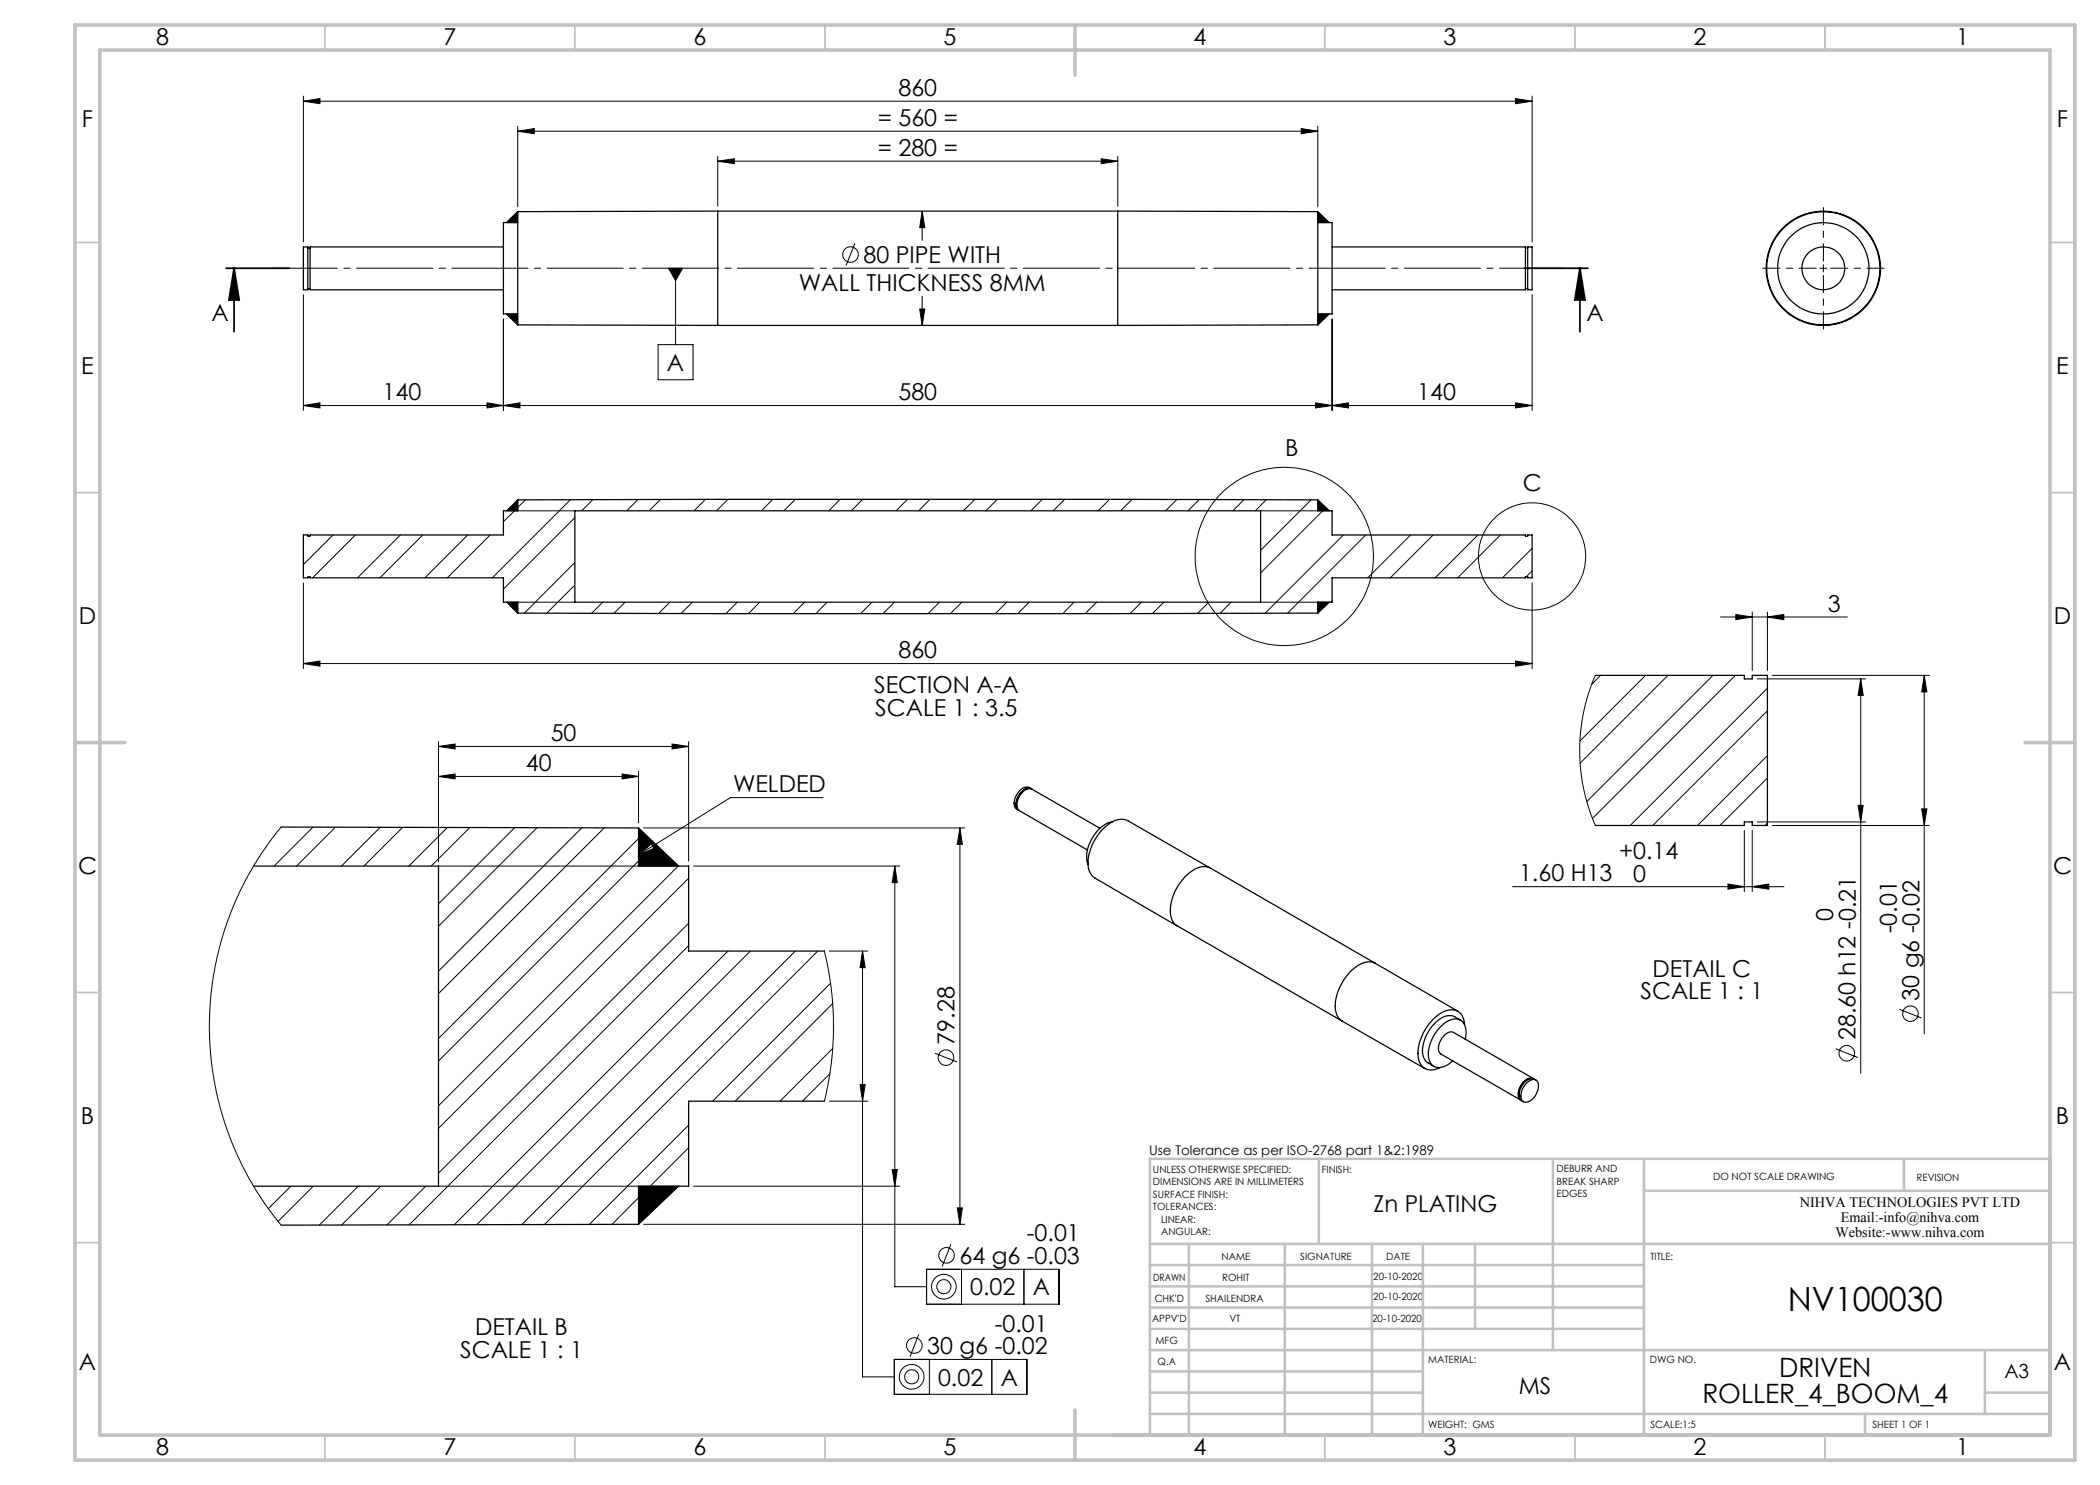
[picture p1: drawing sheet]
<svg xmlns="http://www.w3.org/2000/svg" width="420mm" height="297mm" viewBox="0 0 420 297" stroke-linecap="round" stroke-linejoin="round" font-family="sans-serif">
<g fill="none" stroke="#000" stroke-width=".2">
<path d="M60.7 19.2v29.2M303.1 19.7l3.3 .5-3.3 .5zM306.4 19.2v29.2M60.7 20.2l3.3-.5v1zM60.7 20.2h245.7M103.5 26.2l3.4-.5v1zM103.5 25.2v16.1M103.5 26.2h160.1M143.5 32.2l3.4-.5v1zM143.5 31.3v9.9M143.5 32.2h80.1M220.2 31.7l3.4 .5-3.4 .5z"/>
<path d="M223.6 31.3v9.9M260.2 25.7l3.4 .5-3.4 .5zM263.6 25.2v16.1M60.7 58.9v23.2M101.3 44.5l2.2-2.2v2.2zM103.5 42.3l-2.2 2.2M133.7 53.7h2.8l-1.4 2.4zM135.1 53.7v15.2M171 48.7l-1.8 4.4M184.4 42.2l.6 3.3h-1.1zM184.4 42.2v5.9M184.4 59.3v5.8"/>
<path d="M263.6 42.3l2.3 2.2h-2.3zM263.6 42.3l2.3 2.2M306.4 58.9v23.2M364 53.7h1.4M364.7 52.9v1.5M100.7 63.8v18.3M101.3 62.8h2.2v2.2zM101.3 62.8l2.2 2.2M131.6 68.9h7v7h-7zM183.9 61.8h1.1l-.6 3.3zM263.6 62.8h2.3l-2.3 2.2zM265.9 62.8l-2.3 2.2"/>
<path d="M266.4 63.8v18.3M60.7 81.1l3.3-.5v1zM60.7 81.1h245.7M97.4 80.6l3.3 .5-3.3 .5zM100.7 81.1l3.3-.5v1zM103.5 100v2.2h-2.1zM103.5 100l-2.1 2.2M105.1 100l-1.6 1.5M114.1 99.9l-15.6 15.7M118.6 99.9l-2.3 2.3M127.6 99.9l-2.3 2.3M132.1 99.9l-2.3 2.3"/>
<path d="M141.1 99.9l-2.3 2.3M145.6 99.9l-2.3 2.3M154.6 99.9l-2.3 2.3M159.1 99.9l-2.3 2.3M168 99.9l-2.2 2.3M172.5 99.9l-2.2 2.3M181.5 99.9l-2.3 2.3M186 99.9l-2.3 2.3M195 99.9l-2.3 2.3M199.5 99.9l-2.3 2.3M208.5 99.9l-2.3 2.3M212.9 99.9l-2.3 2.3"/>
<path d="M221.9 99.9l-2.3 2.3M226.4 99.9l-2.3 2.3M235.4 99.9l-2.3 2.3M239.9 99.9l-2.3 2.3M248.8 99.9l-2.2 2.3M253.3 99.9l-2.2 2.3M262.2 100l-10.1 10.1M263.1 80.6l3.3 .5-3.3 .5zM263.6 100l2.3 2.2h-2.3zM263.6 100l2.3 2.2M266.4 81.1l3.3-.5v1zM303.1 80.6l3.3 .5-3.3 .5z"/>
<path d="M60.7 116.6v17.1M66.6 107l-5.9 5.9M71.1 107l-8.6 8.6M80.1 107l-8.6 8.6M84.6 107l-8.6 8.6M93.6 107l-8.6 8.6M98 107l-8.5 8.6M102.9 102.2l-2.2 2.1M103.5 102.2h11.5M115 112.5l-10.1 10.1M115 103.5l-14.3 14.3M115 117l-5.6 5.6"/>
<path d="M252.1 102.2h11.5M264.5 102.2l-12.4 12.4M268.7 107l-15.7 15.7M273.2 107l-15.7 15.6M282.1 107l-8.6 8.6M286.6 107l-8.5 8.6M295.6 107l-8.6 8.6M300.1 107l-8.6 8.6M305.1 115.5l-.1 .1M306.4 116.6v17.1M306.4 109.7l-5.9 5.9M306.4 114.2l-1.2 1.2"/>
<path d="M60.7 132.7l3.3-.5v1zM60.7 132.7h245.7M101.4 120.4h2.1v2.2zM101.4 120.4l2.1 2.2M103.5 120.4h11.5M120.5 120.4l-2.2 2.3M125 120.4l-2.2 2.3M134 120.4l-2.3 2.3M138.5 120.4l-2.3 2.3M147.5 120.4l-2.3 2.3M151.9 120.4l-2.2 2.3M160.9 120.4l-2.3 2.3"/>
<path d="M165.4 120.4l-2.2 2.3M174.4 120.4l-2.3 2.3M178.9 120.4l-2.3 2.3M187.9 120.4l-2.3 2.3M192.4 120.4l-2.3 2.3M201.4 120.4l-2.3 2.3M205.8 120.4l-2.2 2.3M214.8 120.4l-2.3 2.3M219.3 120.4l-2.3 2.3M228.3 120.4l-2.3 2.3M232.8 120.4l-2.3 2.3M241.8 120.4l-2.3 2.3"/>
<path d="M246.2 120.4l-2.2 2.3M252.1 120.4h11.5M263.6 120.4h2.3l-2.3 2.2zM265.9 120.4l-2.3 2.2M303.1 132.2l3.3 .5-3.3 .5zM319.1 135.1l-1.4 3.5-.9 3.4-.6 3.6-.3 3 .1 3.7 .5 4.3 .8 3.7 1.8 4.8M320.1 135.1l-1.8 1.8M329.1 135.1l-13.1 13.1M333.6 135.1l-17.6 17.5M342.6 135.1l-25.2 25.2M344.1 123.4h25.4M347.1 135.1l-28.6 28.6"/>
<path d="M347.2 122.9l3.2 .5-3.2 .5zM350.4 122.4v11.7M351.5 135.8h21.6M353.5 123.4l3.3-.5v1zM353.5 122.4v11.7M353.5 137.7l-27.5 27.4M354.5 135.1h31.4M372.1 135.8v78.9M372.1 135.8l.5 3.3h-1zM384.8 135.1v71.6M384.8 135.1l.6 3.3h-1zM87.7 155.3l3.3-.5v1z"/>
<path d="M87.7 149.3l3.3-.5v1zM87.7 148.3v23.9M87.7 155.3h40M87.7 149.3h50M124.4 154.8l3.3 .5-3.3 .5zM127.7 154.3v10.3M134.4 148.8l3.3 .5-3.3 .5zM137.7 148.3v23.9M164.6 159.5h-18.5l-18.4 11.5M353.5 151.1l-14 14M353.5 142.2l-22.9 22.9M353.5 155.6l-9.5 9.5"/>
<path d="M56.2 165.4l-3.7 4.9-2.4 4-2.2 4.2-2.3 5.4-1.4 4.5-1.2 5-.8 5.4-.3 5.2 .1 5.1 .6 5.8 1.1 5.4 1.7 5.8 2 4.9 2.6 5 2.9 4.7 3.3 4.3M62.6 165.4l-7.8 7.8M67.1 165.4l-7.8 7.8M76.1 165.4l-7.8 7.8M80.5 165.4l-7.7 7.8M87.7 173.2h40M89.5 165.5l-7.7 7.7M94 165.5l-7.7 7.7M102.9 165.5l-15.2 15.3M107.4 165.5l-19.7 19.7M116.4 165.6l-28.7 28.6M120.9 165.6l-33.2 33.1"/>
<path d="M127.7 171l2.5-2.2 .6 .9zM127.7 165.6l8 7.6h-8zM127.7 165.6l8 7.6M127.7 167.7l-40 40M127.7 172.2l-40 40M128.7 165.6h64.3M135.6 173.2l-47.9 48M137.7 175.6l-50 50.1M138.7 173.2h41.3M179 173.2l.5 3.3h-1.1zM179 173.2v84.1h6.3M192 165.6v79.3"/>
<path d="M192 165.6l.5 3.3h-1zM302.5 177.3h54.3M345.6 176.8l3.3 .5-3.3 .5zM348.9 166.1v12.2M350.4 177.3l3.4-.5v1zM350.4 166.1v12.2M351.5 164.4h21.6M353.5 164.6l-.5 .5M354.5 165.1h31.4M371.6 161.1h1l-.5 3.3zM384.4 161.8h1l-.6 3.3zM137.7 184.6l-50 50"/>
<path d="M137.7 189.1l-55.9 55.9M145.6 190.2l-54.8 54.8M150.1 190.2l-54.7 54.7M159.1 190.2l-54.7 54.7M163.5 190.2l-54.6 54.7M164.9 190.2l1.2 6.4 .6 6.7v3.8l-.3 4.4-.5 3.9-1 4.8M165.9 190.2h7.6M166.1 196.6l-23.6 23.6M172.5 190.2l.5 3.3h-1zM172.5 190.2v85.2h6.4M166 214.7l-5.5 5.5M166.5 209.7l-10.5 10.5"/>
<path d="M166.5 200.7l-19.5 19.5M172 216.9h1l-.5 3.3zM187 210.6l4.4 1.8M367.1 209.8l4.5 1.7M379.9 201.9l4.4 1.7M58.2 237.2l-4.5 4.5M62.7 237.2l-7.1 7.1M71.6 237.2l-7.7 7.8M76.1 237.2l-7.8 7.8M85.1 237.2l-7.7 7.8M87.7 237.2h40M127.7 237.2h8l-8 7.7z"/>
<path d="M127.7 239.5l-5.3 5.4M135.7 237.2l-8 7.7M137.7 225l-19.8 19.9M137.7 229.5l-7.7 7.7M138.7 237.2h41.3M165.9 220.2h7.6M178.4 233.9h1.1l-.5 3.3zM128.7 244.9h64.3M185.3 253.9h26.5v6.9h-26.5zM190.2 248.8l-1.8 4.5M191.5 241.6h1l-.5 3.3zM192.3 253.9v6.9"/>
<path d="M204.8 253.9v6.9M178.9 271.9h26.5v7h-26.5zM183.8 266.9l-1.8 4.4M185.9 271.9v7M198.4 271.9v7"/>
<circle cx="170.1" cy="50.9" r="1.56"/>
<circle cx="256.9" cy="111.3" r="17.8"/>
<circle cx="306.4" cy="111.3" r="10.7"/>
<circle cx="189.2" cy="211.5" r="1.55"/>
<circle cx="369.3" cy="210.6" r="1.55"/>
<circle cx="382.1" cy="202.7" r="1.55"/>
<circle cx="188.8" cy="257.3" r="1.42"/>
<circle cx="188.8" cy="257.3" r="2.47"/>
<circle cx="189.3" cy="251.1" r="1.56"/>
<circle cx="182.3" cy="275.4" r="1.42"/>
<circle cx="182.4" cy="275.4" r="2.47"/>
<circle cx="182.9" cy="269.1" r="1.56"/>
</g>
<path d="M45.2 53.7h12.7M46.8 53.7l1 6.3h-2zM46.8 53.7v12.7M304.9 53.7h12.7M316 53.7l1 6.3h-2zM316 53.7v12.7" fill="none" stroke="#000" stroke-width=".35"/>
<path d="M54.4 53.6h258.6" fill="none" stroke="#000" stroke-width=".2" stroke-dasharray="15.2 1.3 1.3 1.3" stroke-dashoffset="2.1"/>
<path d="M363.3 53.6h-10.8M364.7 52.2v-10.7M364.7 55.1v10.7M366.1 53.6h10.7" fill="none" stroke="#000" stroke-width=".2" stroke-dasharray="15.2 1.3 1.3 1.3" stroke-dashoffset="11.8"/>
<g fill="none" stroke="#c0c0c0" stroke-width=".35">
<path d="M65 5v5M115 5v5M165 5v5M265 5v5M315 5v5M365 5v5M15 48.5h5M410 48.5h5M15 98.5h5M410 98.5h5M15 198.5h5M410 198.5h5"/>
<path d="M15 248.5h5M410 248.5h5M65 287v5M115 287v5M165 287v5M265 287v5M315 287v5M365 287v5"/>
</g>
<g fill="none" stroke="#c0c0c0" stroke-width=".5">
<path d="M263.8 231.8v17M310.6 231.8v38.2M328.8 231.8v55.2M328.8 238.2h81.2M380.8 231.8v6.4M410 231.8h-180v55.2M230 248.8h180M230 257.3h98.8M230 253h98.8M237.8 248.8v38.2M257 248.8v38.2M274.4 248.8v38.2"/>
<path d="M284.6 248.8v38.2M295 248.8v17M230 265.8h98.8M230 261.5h98.8M230 278.5h54.6M230 274.3h54.6M230 270h180M397 278.5h13M397 270v12.8M230 282.8h180M373 282.8v4.2"/>
</g>
<path d="M15 5h400v287h-400zM20 10h390v277h-390zM215 5v10M15 148.5h10M405 148.5h10M215 282v10" fill="none" stroke="#c0c0c0" stroke-width=".7"/>
<g fill="#000">
<path d="M133.7 53.7l1.4 2.4 1.4-2.4zM101.3 44.5h2.2v-2.2zM101.3 62.8h2.2v2.2zM263.6 42.3v2.2h2.3zM263.6 62.8h2.3l-2.3 2.2zM263.6 100v2.2h2.3zM263.6 120.4h2.3l-2.3 2.2zM101.4 102.2h2.1v-2.2zM101.4 120.4h2.1v2.2zM127.7 171l2.5-2.2 .6 .9zM127.7 165.6v7.6h8zM127.7 237.2h8l-8 7.7z"/>
<path d="M184.4 42.2l.6 3.3h-1.1zM183.9 61.8h1.1l-.6 3.3zM143.5 32.2l3.4-.5v1zM220.2 31.7l3.4 .5-3.4 .5zM103.5 26.2l3.4-.5v1zM260.2 25.7l3.4 .5-3.4 .5zM60.7 20.2l3.3-.5v1zM303.1 19.7l3.3 .5-3.3 .5zM60.7 81.1l3.3-.5v1zM97.4 80.6l3.3 .5-3.3 .5zM100.7 81.1l3.3-.5v1zM263.1 80.6l3.3 .5-3.3 .5zM266.4 81.1l3.3-.5v1zM303.1 80.6l3.3 .5-3.3 .5zM60.7 132.7l3.3-.5v1zM303.1 132.2l3.3 .5-3.3 .5zM179 173.2l.5 3.3h-1.1zM178.4 233.9h1.1l-.5 3.3zM172.5 190.2l.5 3.3h-1zM172 216.9h1l-.5 3.3zM347.2 122.9l3.2 .5-3.2 .5zM353.5 123.4l3.3-.5v1z"/>
<path d="M316 53.7l1 6.3h-2zM46.8 53.7l1 6.3h-2z"/>
<path d="M87.7 155.3l3.3-.5v1zM124.4 154.8l3.3 .5-3.3 .5zM87.7 149.3l3.3-.5v1zM134.4 148.8l3.3 .5-3.3 .5z"/>
<path d="M192 165.6l.5 3.3h-1zM191.5 241.6h1l-.5 3.3zM384.8 135.1l.6 3.3h-1zM384.4 161.8h1l-.6 3.3zM372.1 135.8l.5 3.3h-1zM371.6 161.1h1l-.5 3.3z"/>
<path d="M350.4 177.3l3.4-.5v1zM345.6 176.8l3.3 .5-3.3 .5z"/>
</g>
<g fill="none" stroke="#000" stroke-width=".25">
<path d="M60.7 49.4h.9v8.6h-.9zM61.6 57.7h.4M61.6 49.6h.4M100.7 49.4h-38.7v8.6h38.7M103.5 44.5h-2.8v18.3h2.8M143.5 42.2l-40 .1v22.7l40 .1M143.5 42.2v22.9M143.5 42.2h80.1M223.6 42.2l40 .1v22.7l-40 .1M223.6 42.2v22.9M263.6 44.5h2.8v18.3h-2.8M266.4 49.4h38.7v8.6h-38.7"/>
<path d="M305.1 57.7h.4M305.1 49.6h.4M305.5 49.4h.9v8.6h-.9zM143.5 65.1h80.1M60.7 107h.9v.2h.4v-.2h38.7v-4.8h2.8v-2.2l40-.1 120.1 .1v2.2h2.8v4.8h38.7v.2h.4v-.2h.9v8.6h-.9v-.2h-.4v.2h-38.7v4.8h-2.8v2.2l-40 .1-120.1-.1v-2.2h-2.8v-4.8h-38.7v-.2h-.4v.2h-.9zM115 102.2h137.1v18.2h-137.1zM319.1 135.1h29.8v.7h1.5v-.7h3.1v30h-3.1v-.7h-1.5v.7h-29.8M205.8 157.7a3.1 3.1 0 0 0-2.4 3.9l.1 .1M206.2 157.7a1.7 1.7 0 0 0-2.5 .7 3.1 3.1 0 0 0-.6 3.3l.6 .3M206.3 157.8a1.85 1.85 0 0 0-2.3 .9 2.75 2.75 0 0 0-.4 3.3l.2 .1M50.7 173.2h37v64h-37M56.2 165.4l71.5 .2v7.6h10v17h27.2"/>
<path d="M220 165.7l-13.6-7.9a1.93 1.93 0 0 0-2.4 1.2 2.61 2.61 0 0 0-.3 3l13.8 8M222.5 164.4a6.9 6.9 0 0 0-4.7 4.5 5.8 5.8 0 0 0-.2 4M242.1 173.6l-16.5-9.5a3.9 3.9 0 0 0-4.4 1.2 9.7 9.7 0 0 0-3.4 8.7l.5 1 .7 .6 16.4 9.6M242.1 173.6a3.6 3.6 0 0 0-4.1 .9 10 10 0 0 0-3.9 8.6l.5 1.2 .7 .8 33.1 19.1M242.1 173.6l49.5 28.6M275.1 192.7a3.5 3.5 0 0 0-4.1 .8 10.1 10.1 0 0 0-3.9 8.6l.4 1.2 .9 .9M268.4 204.2l16.6 9.5M292.1 204l-1.2-.7a3.4 3.4 0 0 0-3.8 1.2 7.9 7.9 0 0 0-2.5 6.5l.2 .7 .4 .6 1.6 1M292.9 205a2.76 2.76 0 0 0-1.3-2.7 2.76 2.76 0 0 0-3.1 .2 9.9 9.9 0 0 0-4.8 9.1 2.68 2.68 0 0 0 4.3 1.9M293.1 207.9a3.4 3.4 0 0 0-1.1-3.9 3.5 3.5 0 0 0-3.7 1.2 7.6 7.6 0 0 0-2.4 6.9 2.08 2.08 0 0 0 3.1 1.1l1.5-1M305.3 216.6a1.43 1.43 0 0 1 2.1-.4 3.2 3.2 0 0 1-2.3 4.2 1.26 1.26 0 0 1-.8-1.9l.4-1zM306.3 215.7a3.1 3.1 0 0 0-2.3 4"/>
<path d="M306.6 215.7l-15.9-9.2a2.04 2.04 0 0 0-2.3 1.1 2.47 2.47 0 0 0-.2 3.2l16 9.2M306.7 215.8a1.83 1.83 0 0 0-2.3 .9 2.69 2.69 0 0 0-.4 3.3l.2 .1M307.2 216a1.53 1.53 0 0 0-2.2 .4 3.2 3.2 0 0 0-.9 3.6l.6 .3M164.9 220.2h-27.2v17h-10v7.7l-71.5 .1"/>
<circle cx="364.7" cy="53.6" r="4.3"/>
<circle cx="364.7" cy="53.7" r="11.4"/>
<circle cx="364.7" cy="53.7" r="11.3"/>
<circle cx="364.7" cy="53.7" r="9.1"/>
</g>
<text font-size="6.7" x="357.6" y="262.1">NV100030</text>
<g font-size="5.3">
<text x="355.8" y="275.4">DRIVEN</text>
<text x="340.5" y="280.6">ROLLER_4_BOOM_4</text>
</g>
<g font-size="4.7">
<text x="31.2" y="9">8</text>
<text x="88.7" y="9">7</text>
<text x="138.7" y="9">6</text>
<text x="188.7" y="9">5</text>
<text x="238.7" y="9">4</text>
<text x="288.7" y="9">3</text>
<text x="338.7" y="9">2</text>
<text x="391.2" y="9">1</text>
<text x="179.7" y="19.2">860</text>
<text x="16.4" y="25.5">F</text>
<text x="175.6" y="25.2">= 560 =</text>
<text x="411.4" y="25.5">F</text>
<text x="175.6" y="31.2">= 280 =</text>
<text x="172.7" y="52.6">80 PIPE WITH</text>
<text x="159.8" y="58.2">WALL THICKNESS 8MM</text>
<text x="42.3" y="64.3">A</text>
<text x="317.3" y="64.3">A</text>
<text x="16.3" y="74.7">E</text>
<text x="133.4" y="74.2">A</text>
<text x="411.3" y="74.7">E</text>
<text x="76.5" y="80.1">140</text>
<text x="179.7" y="80.1">580</text>
<text x="283.4" y="80.1">140</text>
<text x="257" y="91.1">B</text>
<text x="304.6" y="98.3">C</text>
<text x="15.8" y="124.7">D</text>
<text x="365.6" y="122.4">3</text>
<text x="410.8" y="124.7">D</text>
<text x="179.7" y="131.7">860</text>
<text x="174.8" y="138.6">SECTION A-A</text>
<text x="175.1" y="143.2">SCALE 1 : 3.5</text>
<text x="110.1" y="148.3">50</text>
<text x="105.1" y="154.3">40</text>
<text x="146.6" y="158.5">WELDED</text>
<text x="323.8" y="171.8">+0.14</text>
<text x="15.6" y="174.7">C</text>
<text x="303.8" y="176.2">1.60 H13</text>
<text x="326.6" y="176.3">0</text>
<text x="410.6" y="174.8">C</text>
<text x="366.6" y="184.3" transform="rotate(-90 366.6 184.3)">0</text>
<text x="379.3" y="186.7" transform="rotate(-90 379.3 186.7)">-0.01</text>
<text x="330.5" y="195.3">DETAIL C</text>
<text x="328.1" y="199.9">SCALE 1 : 1</text>
<text x="383.8" y="200.1" transform="rotate(-90 383.8 200.1)">30 g6 -0.02</text>
<text x="190.9" y="208.9" transform="rotate(-90 190.9 208.9)">79.28</text>
<text x="371.1" y="208.1" transform="rotate(-90 371.1 208.1)">28.60 h12 -0.21</text>
<text x="16.2" y="224.7">B</text>
<text x="411.2" y="224.7">B</text>
<text x="274.7" y="242.4">Zn PLATING</text>
<text x="205.4" y="248.3">-0.01</text>
<text x="191.9" y="252.8">64 g6 -0.03</text>
<text x="194" y="259.1">0.02</text>
<text x="206.6" y="259.1">A</text>
<text x="95" y="267">DETAIL B</text>
<text x="198.9" y="266.3">-0.01</text>
<text x="15.8" y="274">A</text>
<text x="92" y="271.5">SCALE 1 : 1</text>
<text x="185.5" y="270.8">30 g6 -0.02</text>
<text x="410.8" y="274">A</text>
<text x="187.6" y="277.1">0.02</text>
<text x="200.2" y="277.1">A</text>
<text x="303.7" y="278.9">MS</text>
<text x="31.2" y="291">8</text>
<text x="88.7" y="291">7</text>
<text x="138.7" y="291">6</text>
<text x="188.7" y="291">5</text>
<text x="238.7" y="291">4</text>
<text x="288.7" y="291">3</text>
<text x="338.7" y="291">2</text>
<text x="391.2" y="291">1</text>
</g>
<text font-size="3.9" x="400.9" y="275.5">A3</text>
<g font-size="2.9">
<text x="360" y="241.3">NIHVA TECHNOLOGIES PVT LTD</text>
<text x="368.2" y="244.3">Email:-info@nihva.com</text>
<text x="367.1" y="247.3">Website:-www.nihva.com</text>
</g>
<text font-size="2.7" x="229.8" y="231.1">Use Tolerance as per ISO-2768 part 1&amp;2:1989</text>
<g font-size="2">
<text x="230.6" y="234.6">UNLESS OTHERWISE SPECIFIED:</text>
<text x="230.6" y="237.1">DIMENSIONS ARE IN MILLIMETERS</text>
<text x="230.6" y="239.6">SURFACE FINISH:</text>
<text x="264.4" y="234.6">FINISH:</text>
<text x="311.3" y="234.5">DEBURR AND</text>
<text x="311.3" y="237">BREAK SHARP</text>
<text x="311.3" y="239.5">EDGES</text>
<text x="342.6" y="236">DO NOT SCALE DRAWING</text>
<text x="383.3" y="236.2">REVISION</text>
<text x="230.6" y="242.1">TOLERANCES:</text>
<text x="232.2" y="244.6">LINEAR:</text>
<text x="232.2" y="247.1">ANGULAR:</text>
<text x="244.3" y="252">NAME</text>
<text x="260" y="251.9">SIGNATURE</text>
<text x="277.2" y="251.9">DATE</text>
<text x="330.1" y="251.9">TITLE:</text>
<text x="230.6" y="256.1">DRAWN</text>
<text x="244.4" y="256.1">ROHIT</text>
<text x="274.7" y="255.9">20-10-2020</text>
<text x="230.9" y="260.3">CHK'D</text>
<text x="241.1" y="260.3">SHAILENDRA</text>
<text x="274.7" y="260.1">20-10-2020</text>
<text x="230.4" y="264.4">APPV'D</text>
<text x="231.1" y="268.8">MFG</text>
<text x="245.9" y="264.4">VT</text>
<text x="274.4" y="264.4">20-10-2020</text>
<text x="231.5" y="273">Q.A</text>
<text x="285.6" y="272.5">MATERIAL:</text>
<text x="330" y="272.5">DWG NO.</text>
<text x="285.6" y="285.5">WEIGHT: GMS</text>
<text x="330.1" y="285.6">SCALE:1:5</text>
<text x="374.5" y="285.6">SHEET 1 OF 1</text>
</g>
</svg>
